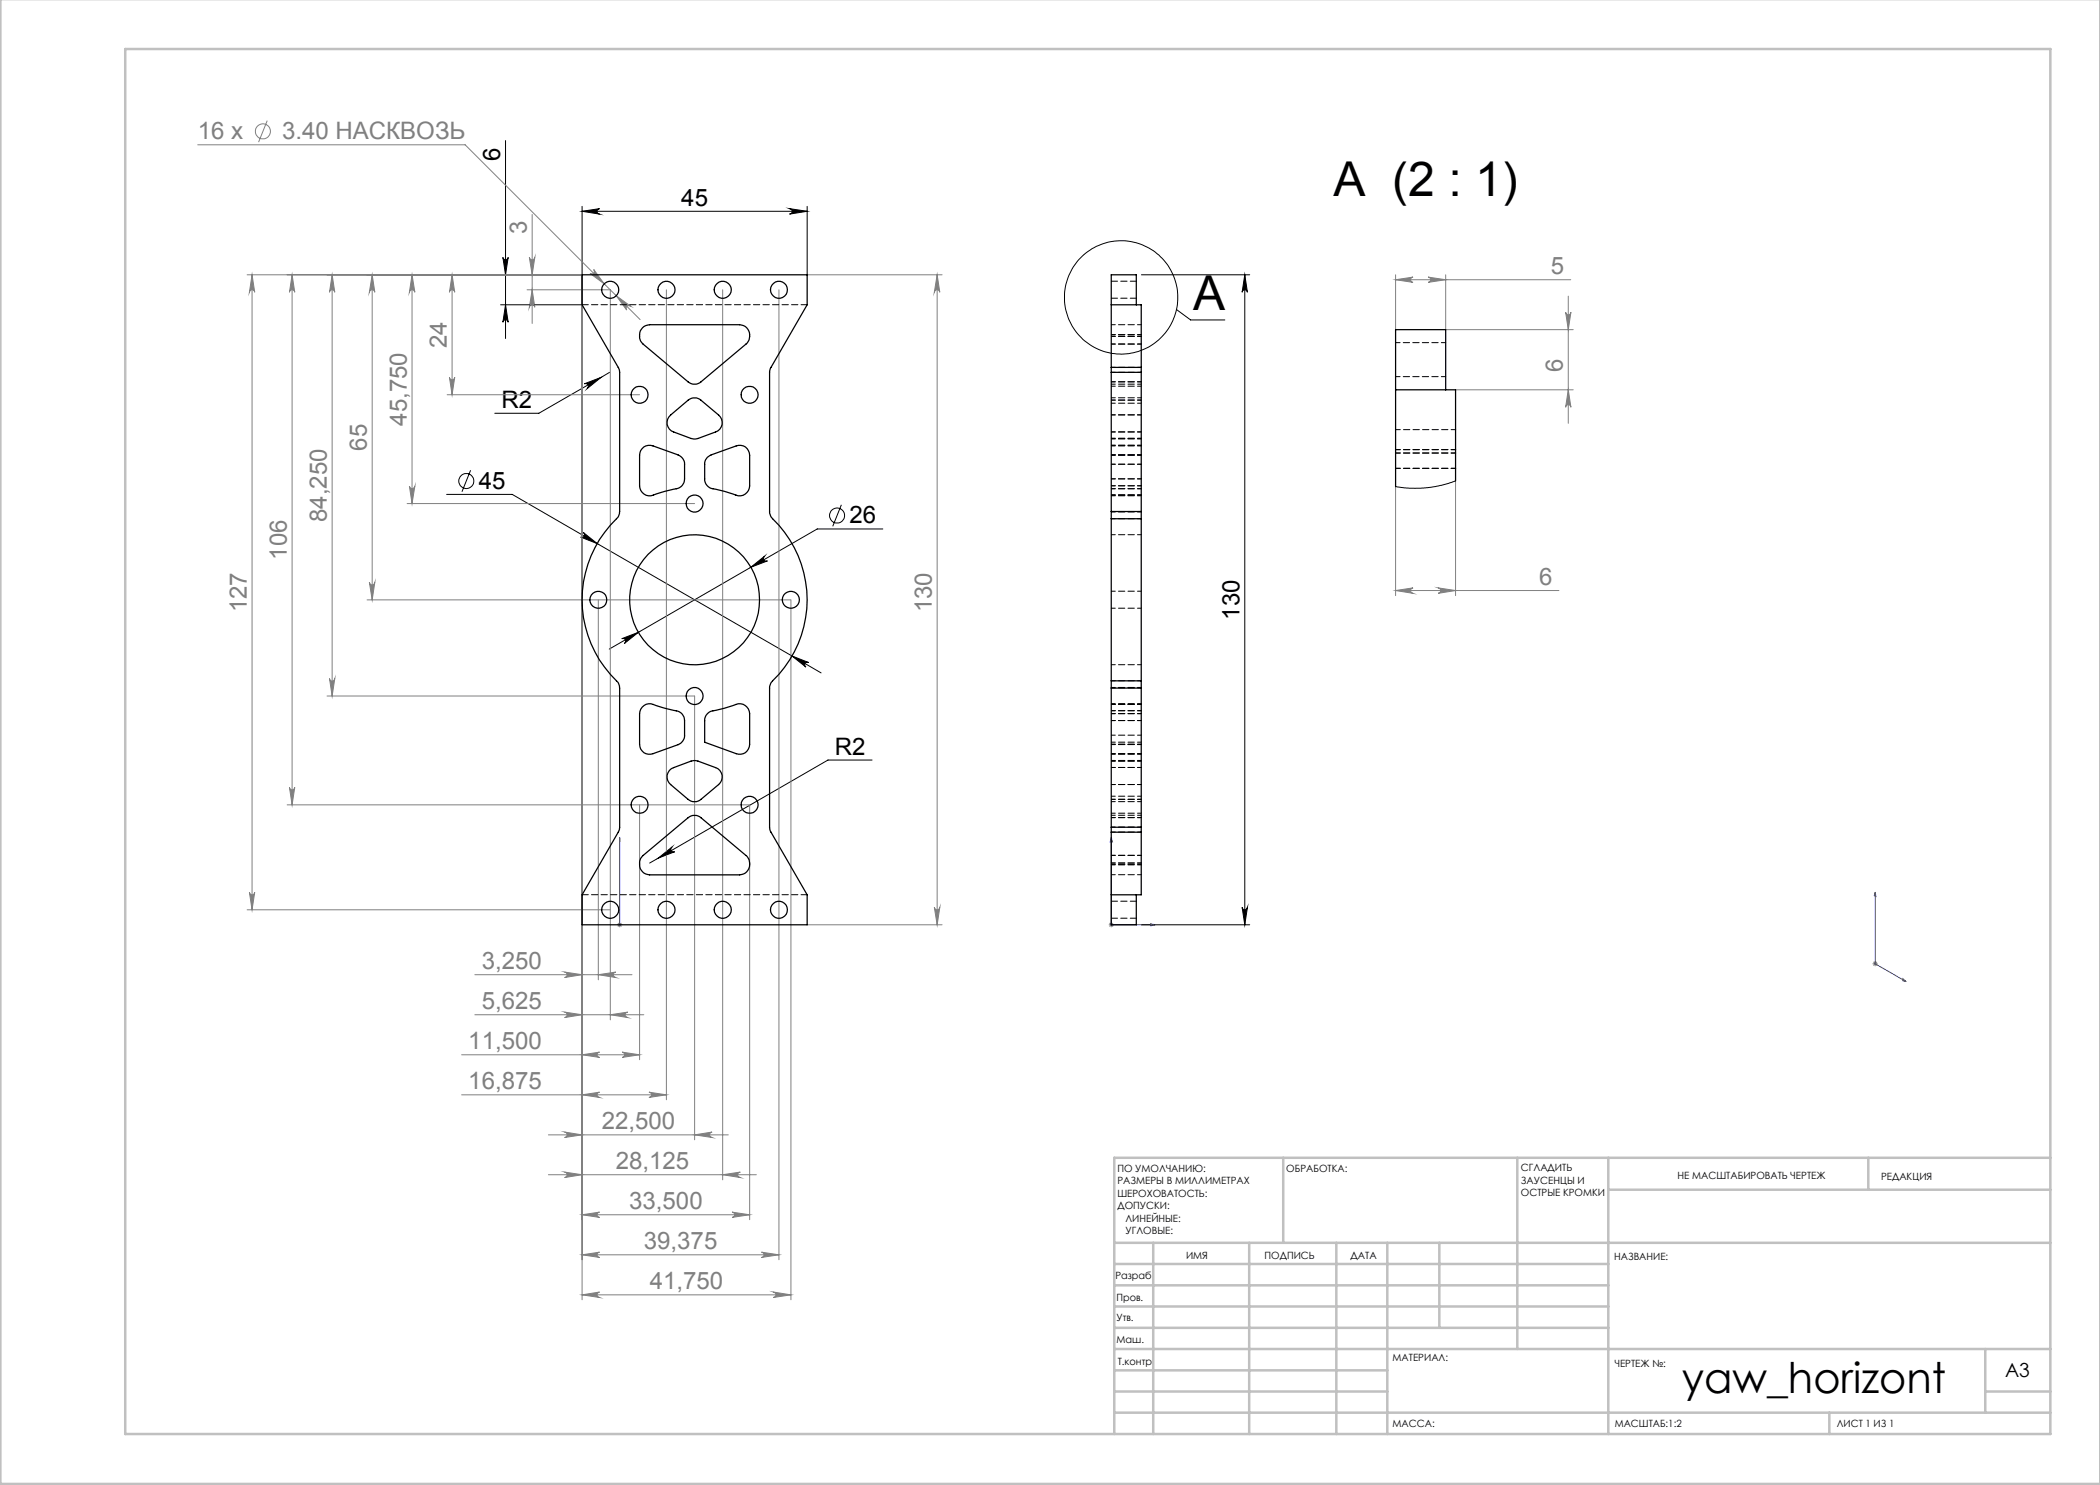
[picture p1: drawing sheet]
<svg xmlns="http://www.w3.org/2000/svg" width="420mm" height="297mm" viewBox="0 0 420 297" stroke-linecap="round" stroke-linejoin="round" font-family="sans-serif">
<g fill="none" stroke="#000" stroke-width=".2">
<path d="M101.1 28.1v39.6M100.6 51.5a.53 .53 0 0 0 .5 .5 .53 .53 0 0 0 .5-.5l-.5 3.5zM116.4 42.3l3.5-.6a.55 .55 0 0 0-.5 .6 .55 .55 0 0 0 .5 .5zM116.4 41.3v13.7h-16.3M116.4 42.3h45M157.9 41.7l3.5 .6-3.5 .5a.55 .55 0 0 0 .5-.5 .55 .55 0 0 0-.5-.6zM161.4 41.3v13.7M228.3 55h21.6M249 55v130M249 55l.5 3.5a.53 .53 0 0 0-.5-.5 .53 .53 0 0 0-.6 .5zM100.1 61h16.3M101.1 61l.5 3.4a.53 .53 0 0 0-.5-.5 .53 .53 0 0 0-.5 .5z"/>
<path d="M116.9 76.8l3.3-1.3-2.8 2.2a.55 .55 0 0 0 .2-.7 .55 .55 0 0 0-.7-.2zM121.9 74.5l-14.1 8.2h-8.8M235.3 61.9l2.8 2.1h6.9M89.3 98.9h13.1l61.8 35.7M94.1 94l-1.7 4.4M116.7 106.5l2.8 2.2-3.4-1.3a.53 .53 0 0 0 .7-.2 .53 .53 0 0 0-.1-.7zM150.2 113.4l2.7-2.2a.55 .55 0 0 0-.1 .8 .55 .55 0 0 0 .7 .2zM168.3 101l-1.8 4.3M176.6 105.8h-13.2l-41.6 24M124.4 127.7l3.3-1.2-2.8 2.2a.55 .55 0 0 0 .2-.7 .55 .55 0 0 0-.7-.3zM158.4 131.2l3.3 1.3a.53 .53 0 0 0-.7 .2 .53 .53 0 0 0 .2 .7zM174.4 152h-8.8l-35.7 20.6"/>
<path d="M131.7 171.6l2.7-2.2a.55 .55 0 0 0-.2 .7 .55 .55 0 0 0 .7 .3zM228.3 185h21.6M248.4 181.5a.53 .53 0 0 0 .6 .5 .53 .53 0 0 0 .5-.5l-.5 3.5z"/>
<circle cx="224.2" cy="59.5" r="11.3"/>
<circle cx="93.3" cy="96.2" r="1.49"/>
<circle cx="167.4" cy="103.1" r="1.51"/>
</g>
<g fill="none" stroke="#808080" stroke-width=".2">
<path d="M39.5 29h53.5l35 34.9M53.4 24.1l-1.7 4.3M49.4 55h67v205M50.4 55v127M50.4 55l.5 3.5a.53 .53 0 0 0-.5-.6 .53 .53 0 0 0-.5 .6zM58.4 55l.5 3.5a.53 .53 0 0 0-.5-.6 .53 .53 0 0 0-.5 .6zM58.4 55v106M66.4 55l.6 3.5a.53 .53 0 0 0-.6-.5 .53 .53 0 0 0-.5 .5zM66.4 55v84.2M74.4 55v65M74.4 55l.6 3.5a.55 .55 0 0 0-.6-.5 .55 .55 0 0 0-.5 .5zM82.4 55v45.7"/>
<path d="M82.4 55l.6 3.5a.55 .55 0 0 0-.6-.5 .55 .55 0 0 0-.5 .5zM90.4 55v23.9M90.4 55l.5 3.5a.53 .53 0 0 0-.5-.6 .53 .53 0 0 0-.5 .6zM105.4 58h16.7v146M105.9 51.5a.55 .55 0 0 0 .5 .5 .55 .55 0 0 0 .6-.5l-.6 3.5zM106.4 42.9v21.8M106.4 58l.6 3.5a.55 .55 0 0 0-.6-.6 .55 .55 0 0 0-.5 .6zM118.7 53.9l2.1 2.9-2.8-2.1a.54 .54 0 0 0 .7-.1 .54 .54 0 0 0 0-.7zM123.3 59.2l2.8 2a.55 .55 0 0 0-.7 .1 .55 .55 0 0 0-.1 .7zM133.3 58v162M144.5 58v178M155.8 58v194"/>
<path d="M161.4 55h27M187.4 55l.6 3.5a.55 .55 0 0 0-.6-.5 .55 .55 0 0 0-.5 .5zM187.4 55v130M279.1 55.9l3.5-.5a.53 .53 0 0 0-.5 .5 .53 .53 0 0 0 .5 .6zM279.1 55v10.9M279.1 55.9h35M285.6 55.4l3.5 .5-3.5 .6a.53 .53 0 0 0 .5-.6 .53 .53 0 0 0-.5-.5zM289.1 55v10.9h25.5M313.7 59.2v25.5M89.4 78.9h38.5M89.9 75.5a.53 .53 0 0 0 .5 .5 .53 .53 0 0 0 .5-.5l-.5 3.4zM291.1 78h23.5"/>
<path d="M313.1 62.4a.53 .53 0 0 0 .6 .6 .53 .53 0 0 0 .5-.6l-.5 3.5zM313.7 78l.5 3.5a.53 .53 0 0 0-.5-.5 .53 .53 0 0 0-.6 .5zM81.9 97.2a.55 .55 0 0 0 .5 .5 .55 .55 0 0 0 .6-.5l-.6 3.5zM279.1 97.3v21.8M291.1 96.2v22.9M73.4 120h84.8M73.9 116.4a.55 .55 0 0 0 .5 .6 .55 .55 0 0 0 .6-.6l-.6 3.6zM81.4 100.7h57.5M119.7 120v76M158.2 120v140M279.1 118.1l3.5-.5a.55 .55 0 0 0-.5 .5 .55 .55 0 0 0 .5 .6zM279.1 118.1h32.7"/>
<path d="M287.6 117.6l3.5 .5-3.5 .6a.55 .55 0 0 0 .5-.6 .55 .55 0 0 0-.5-.5zM65.4 139.2h73.5v88.8M65.9 135.7a.53 .53 0 0 0 .5 .5 .53 .53 0 0 0 .6-.5l-.6 3.5zM57.9 157.5a.53 .53 0 0 0 .5 .5 .53 .53 0 0 0 .5-.5l-.5 3.5zM49.9 178.5a.53 .53 0 0 0 .5 .5 .53 .53 0 0 0 .5-.5l-.5 3.5zM57.4 161h92.5M127.9 161v50.9M149.9 161v82.9M49.4 182h72.6M95 194.9h31.4M112.9 194.4l3.5 .5-3.5 .6a.55 .55 0 0 0 .5-.5 .55 .55 0 0 0-.5-.6zM119.7 194.9l3.5-.5a.55 .55 0 0 0-.5 .6 .55 .55 0 0 0 .5 .5z"/>
<path d="M123.4 185h1M123.6 184.6l.7 .7M123.9 184.5v1M124.3 184.6l-.7 .7M161.4 185h27M186.9 181.5a.55 .55 0 0 0 .5 .5 .55 .55 0 0 0 .6-.5l-.6 3.5zM221.8 185h1M221.9 184.6l.7 .7M222.2 184.5v1M222.6 184.6l-.7 .7M374.5 192.8h1M374.7 192.4l.7 .7"/>
<path d="M375 192.2v1M375.4 192.4l-.7 .7M92.3 219h41M92.3 211h35.6M95 202.9h33.8M112.9 202.4l3.5 .5-3.5 .6a.55 .55 0 0 0 .5-.5 .55 .55 0 0 0-.5-.6zM116.4 219l3.5-.6a.53 .53 0 0 0-.5 .6 .53 .53 0 0 0 .5 .5zM116.4 211l3.5-.6a.53 .53 0 0 0-.5 .6 .53 .53 0 0 0 .5 .5zM122.1 202.9l3.5-.5a.55 .55 0 0 0-.6 .6 .55 .55 0 0 0 .6 .5zM124.4 210.4l3.5 .6-3.5 .5a.53 .53 0 0 0 .5-.5 .53 .53 0 0 0-.5-.6zM129.8 218.4l3.5 .6-3.5 .5a.53 .53 0 0 0 .5-.5 .53 .53 0 0 0-.5-.6zM109.7 234.9h41.6"/>
<path d="M109.7 227h36M112.9 234.4l3.5 .5-3.5 .6a.55 .55 0 0 0 .5-.5 .55 .55 0 0 0-.5-.6zM112.9 226.4l3.5 .6-3.5 .5a.55 .55 0 0 0 .5-.5 .55 .55 0 0 0-.5-.6zM138.9 227l3.5-.6a.55 .55 0 0 0-.5 .6 .55 .55 0 0 0 .5 .5zM144.5 234.9l3.6-.5a.55 .55 0 0 0-.6 .6 .55 .55 0 0 0 .6 .5zM116.4 251l3.5-.6a.53 .53 0 0 0-.5 .6 .53 .53 0 0 0 .5 .5zM116.4 259l3.5-.6a.55 .55 0 0 0-.5 .6 .55 .55 0 0 0 .5 .5zM116.4 243l3.5-.6a.53 .53 0 0 0-.5 .6 .53 .53 0 0 0 .5 .5zM116.4 251h39.4M116.4 259h41.8M116.4 243h33.5M146.4 242.4l3.5 .6-3.5 .5a.53 .53 0 0 0 .5-.5 .53 .53 0 0 0-.5-.6z"/>
<path d="M152.3 250.4l3.5 .6-3.5 .5a.53 .53 0 0 0 .5-.5 .53 .53 0 0 0-.5-.6zM154.7 258.4l3.5 .6-3.5 .5a.55 .55 0 0 0 .5-.5 .55 .55 0 0 0-.5-.6z"/>
<circle cx="52.6" cy="26.3" r="1.51"/>
</g>
<path d="M123.9 167.5v.9v-.9M123.9 167.5v17.5M222.2 167.5l.3 .9h-.5zM222.2 167.5v17.5h8.8M375 178.5l.2 .8-.3-.2zM375 178.5v14.3l6.2 3.5M123.9 184.7v.5zM123.9 185h.1M230.1 184.7l.9 .3-.9 .2zM380.6 195.8l.6 .5-.6-.2z" fill="none" stroke="#00f" stroke-width=".2"/>
<g fill="none" stroke="#c0c0c0" stroke-width=".5">
<path d="M.1 -.1v296.9h419.9M25 9.8h385.1v277h-385.1zM256.6 231.6v17M303.5 231.6v38.2M321.7 231.6v55.2M321.7 237.9h88.4M373.7 231.6v6.3M410.1 231.6h-187.3v55.2M222.8 248.6h187.3M222.8 257.1h98.9M222.8 252.8h98.9M230.6 248.6v38.2"/>
<path d="M249.8 248.6v38.2M267.3 248.6v38.2M277.5 248.6v38.2M287.9 248.6v17M222.8 265.6h98.9M222.8 261.3h98.9M222.8 278.3h54.7M222.8 274.1h54.7M222.8 269.8h187.3M397.1 278.3h13M397.1 269.8v12.7M222.8 282.5h187.3"/>
<path d="M365.9 282.5v4.3"/>
</g>
<g fill="#00f">
<path d="M123.9 184.7v.5zM123.9 167.5v.9z"/>
<path d="M230.1 184.7l.9 .3-.9 .2zM222.2 167.5l.3 .9h-.5z"/>
<path d="M287 297.1h.9zM278.9 297.1h.4zM380.6 195.8l.6 .5-.6-.2zM375 178.5l.2 .8-.3-.2z"/>
</g>
<g fill="#000">
<path d="M100.6 51.5a.53 .53 0 0 0 .5 .5 .53 .53 0 0 0 .5-.5l-.5 3.5zM101.1 61l.5 3.4a.53 .53 0 0 0-.5-.5 .53 .53 0 0 0-.5 .5z"/>
<path d="M157.9 41.7l3.5 .6-3.5 .5a.55 .55 0 0 0 .5-.5 .55 .55 0 0 0-.5-.6zM116.4 42.3l3.5-.6a.55 .55 0 0 0-.5 .6 .55 .55 0 0 0 .5 .5z"/>
<path d="M158.4 131.2l2.8 2.2a.53 .53 0 0 1-.2-.7 .53 .53 0 0 1 .7-.2zM116.7 106.5a.53 .53 0 0 1 .1 .7 .53 .53 0 0 1-.7 .2l3.4 1.3zM124.4 127.7a.55 .55 0 0 1 .7 .3 .55 .55 0 0 1-.2 .7l2.8-2.2zM150.2 113.4l3.3-1.2a.56 .56 0 0 1-.7-.2 .56 .56 0 0 1 .1-.8zM116.9 76.8a.56 .56 0 0 1 .7 .2 .56 .56 0 0 1-.2 .7l2.8-2.2zM131.7 171.6l3.2-1.2a.55 .55 0 0 1-.7-.3 .55 .55 0 0 1 .2-.7z"/>
<path d="M248.4 181.5a.53 .53 0 0 0 .6 .5 .53 .53 0 0 0 .5-.5l-.5 3.5zM249 55l.5 3.5a.53 .53 0 0 0-.5-.5 .53 .53 0 0 0-.6 .5z"/>
</g>
<g fill="#808080">
<path d="M123.3 59.2l2 2.8a.55 .55 0 0 1 .1-.7 .55 .55 0 0 1 .7-.1zM118.7 53.9a.54 .54 0 0 1 0 .7 .54 .54 0 0 1-.7 .1l2.8 2.1zM112.9 202.4l3.5 .5-3.5 .6a.55 .55 0 0 0 .5-.5 .55 .55 0 0 0-.5-.6zM122.1 202.9l3.5-.5a.55 .55 0 0 0-.6 .6 .55 .55 0 0 0 .6 .5zM116.4 219l3.5-.6a.53 .53 0 0 0-.5 .6 .53 .53 0 0 0 .5 .5zM129.8 218.4l3.5 .6-3.5 .5a.53 .53 0 0 0 .5-.5 .53 .53 0 0 0-.5-.6zM112.9 234.4l3.5 .5-3.5 .6a.55 .55 0 0 0 .5-.5 .55 .55 0 0 0-.5-.6zM144.5 234.9l3.6-.5a.55 .55 0 0 0-.6 .6 .55 .55 0 0 0 .6 .5zM116.4 251l3.5-.6a.53 .53 0 0 0-.5 .6 .53 .53 0 0 0 .5 .5zM152.3 250.4l3.5 .6-3.5 .5a.53 .53 0 0 0 .5-.5 .53 .53 0 0 0-.5-.6zM116.4 259l3.5-.6a.55 .55 0 0 0-.5 .6 .55 .55 0 0 0 .5 .5zM154.7 258.4l3.5 .6-3.5 .5a.55 .55 0 0 0 .5-.5 .55 .55 0 0 0-.5-.6zM112.9 226.4l3.5 .6-3.5 .5a.55 .55 0 0 0 .5-.5 .55 .55 0 0 0-.5-.6zM138.9 227l3.5-.6a.55 .55 0 0 0-.5 .6 .55 .55 0 0 0 .5 .5zM112.9 194.4l3.5 .5-3.5 .6a.55 .55 0 0 0 .5-.5 .55 .55 0 0 0-.5-.6zM119.7 194.9l3.5-.5a.55 .55 0 0 0-.5 .6 .55 .55 0 0 0 .5 .5zM116.4 243l3.5-.6a.53 .53 0 0 0-.5 .6 .53 .53 0 0 0 .5 .5zM146.4 242.4l3.5 .6-3.5 .5a.53 .53 0 0 0 .5-.5 .53 .53 0 0 0-.5-.6zM116.4 211l3.5-.6a.53 .53 0 0 0-.5 .6 .53 .53 0 0 0 .5 .5zM124.4 210.4l3.5 .6-3.5 .5a.53 .53 0 0 0 .5-.5 .53 .53 0 0 0-.5-.6z"/>
<path d="M279.1 55.9l3.5-.5a.53 .53 0 0 0-.5 .5 .53 .53 0 0 0 .5 .6zM285.6 55.4l3.5 .5-3.5 .6a.53 .53 0 0 0 .5-.6 .53 .53 0 0 0-.5-.5z"/>
<path d="M313.1 62.4a.53 .53 0 0 0 .6 .6 .53 .53 0 0 0 .5-.6l-.5 3.5zM313.7 78l.5 3.5a.53 .53 0 0 0-.5-.5 .53 .53 0 0 0-.6 .5z"/>
<path d="M105.9 51.5a.55 .55 0 0 0 .5 .5 .55 .55 0 0 0 .6-.5l-.6 3.5zM106.4 58l.6 3.5a.55 .55 0 0 0-.6-.6 .55 .55 0 0 0-.5 .6zM74.4 55l.6 3.5a.55 .55 0 0 0-.6-.5 .55 .55 0 0 0-.5 .5zM73.9 116.4a.55 .55 0 0 0 .5 .6 .55 .55 0 0 0 .6-.6l-.6 3.6zM66.4 55l.6 3.5a.53 .53 0 0 0-.6-.5 .53 .53 0 0 0-.5 .5zM65.9 135.7a.53 .53 0 0 0 .5 .5 .53 .53 0 0 0 .6-.5l-.6 3.5zM82.4 55l.6 3.5a.55 .55 0 0 0-.6-.5 .55 .55 0 0 0-.5 .5zM81.9 97.2a.55 .55 0 0 0 .5 .5 .55 .55 0 0 0 .6-.5l-.6 3.5zM58.4 55l.5 3.5a.53 .53 0 0 0-.5-.6 .53 .53 0 0 0-.5 .6zM57.9 157.5a.53 .53 0 0 0 .5 .5 .53 .53 0 0 0 .5-.5l-.5 3.5zM90.4 55l.5 3.5a.53 .53 0 0 0-.5-.6 .53 .53 0 0 0-.5 .6zM89.9 75.5a.53 .53 0 0 0 .5 .5 .53 .53 0 0 0 .5-.5l-.5 3.4zM50.4 55l.5 3.5a.53 .53 0 0 0-.5-.6 .53 .53 0 0 0-.5 .6zM49.9 178.5a.53 .53 0 0 0 .5 .5 .53 .53 0 0 0 .5-.5l-.5 3.5zM187.4 55l.6 3.5a.55 .55 0 0 0-.6-.5 .55 .55 0 0 0-.5 .5zM186.9 181.5a.55 .55 0 0 0 .5 .5 .55 .55 0 0 0 .6-.5l-.6 3.5z"/>
<path d="M279.1 118.1l3.5-.5a.55 .55 0 0 0-.5 .5 .55 .55 0 0 0 .5 .6zM287.6 117.6l3.5 .5-3.5 .6a.55 .55 0 0 0 .5-.6 .55 .55 0 0 0-.5-.5z"/>
</g>
<g fill="none" stroke="#000" stroke-width=".25">
<path d="M116.4 55h45v6l-7.4 13.1-.1 28.4 .3 .8a22.8 22.8 0 0 1 0 33.3l-.3 .8 .1 28.4 7.4 13.2v6h-45v-6l7.5-13.2v-28.2a1.97 1.97 0 0 0-.6-1.4 22.6 22.6 0 0 1 .4-32.9l.2-1v-28.2l-7.5-13.1zM128.5 65.5l.7-.4 .7-.2h18a2.22 2.22 0 0 1 1.9 1.6 2.22 2.22 0 0 1-.6 2.3l-9 7.6a2.04 2.04 0 0 1-2.6 0l-9-7.6a2.28 2.28 0 0 1-.1-3.3zM222.2 73.5v1M222.2 74.5v27.8M222.2 61h6v12.5M222.2 73.5h6M222.2 74.5h6M227.3 61v-6h-5.1v18.5M228.2 73.5v1M228.2 74.5v27.8M279.1 78h12v18.2M289.1 78v-12.1h-10v31.4"/>
<path d="M128.8 89.4a2.1 2.1 0 0 1 1.8-.2l5 1.8a2 2 0 0 1 1.3 1.8v3a2.09 2.09 0 0 1-2.2 2.1l-3.5 .9a2.07 2.07 0 0 1-3.3-1.6v-6.2a2.01 2.01 0 0 1 .9-1.6zM134.1 83l3.5-3a2.04 2.04 0 0 1 2.6 0l3.5 3a1.96 1.96 0 0 1-.6 3.4l-4 1.4-.9-.1-3.5-1.3a1.96 1.96 0 0 1-.6-3.4zM141.5 91.5l.7-.5 5-1.8a1.96 1.96 0 0 1 2.7 1.8v6.2a2.1 2.1 0 0 1-3.3 1.6l-3.4-.9a2.11 2.11 0 0 1-2.3-2.1v-3.2l.2-.6zM222.2 103.7v32.5M222.2 102.3v1.4M222.2 103.7h6M222.2 102.3h6M228.2 103.7v32.5M228.2 102.3v1.4M222.2 136.2v1.4M222.2 136.2h6M222.2 137.6v27.8"/>
<path d="M222.2 137.6h6M228.2 136.2v1.4M228.2 137.6v27.8M128.4 141.4a2.1 2.1 0 0 1 2.8-.3l3.5 1a2.11 2.11 0 0 1 2.2 2v3a2 2 0 0 1-1.3 1.8l-5 1.8a1.96 1.96 0 0 1-2.7-1.8v-6.2l.3-.9zM133.9 154.1l.8-.6 4-1.4 .9 .1 3.5 1.3a1.96 1.96 0 0 1 .6 3.4l-3.5 3a2.04 2.04 0 0 1-2.6 0l-3.5-3a2 2 0 0 1-.2-2.8zM141.6 142.6l.6-.4 4.4-1.1a2.09 2.09 0 0 1 3.3 1.6v6.2a1.96 1.96 0 0 1-2.7 1.8l-6.3-2.3v-4.6l.3-.7zM128.5 171.2l9.1-7.7a2.04 2.04 0 0 1 2.6 0l9 7.6a2.23 2.23 0 0 1 .6 2.3 2.23 2.23 0 0 1-1.9 1.6h-18a2.25 2.25 0 0 1-1.8-1.5 2.25 2.25 0 0 1 .4-2.3zM222.2 165.4v1M222.2 166.4v18.6h5.1v-6M222.2 166.4h6M222.2 165.4h6M228.2 165.4v1"/>
<path d="M228.2 166.4v12.6h-6"/>
<circle cx="122" cy="57.9" r="1.7"/>
<circle cx="133.3" cy="58" r="1.7"/>
<circle cx="144.5" cy="58" r="1.7"/>
<circle cx="155.8" cy="58" r="1.7"/>
<circle cx="127.9" cy="79" r="1.71"/>
<circle cx="149.9" cy="78.9" r="1.7"/>
<circle cx="119.7" cy="120" r="1.7"/>
<circle cx="138.9" cy="120" r="13"/>
<circle cx="138.9" cy="100.7" r="1.69"/>
<circle cx="158.2" cy="120" r="1.7"/>
<circle cx="138.9" cy="139.2" r="1.7"/>
<circle cx="127.9" cy="161" r="1.7"/>
<circle cx="149.9" cy="161" r="1.69"/>
<circle cx="122" cy="181.9" r="1.7"/>
<circle cx="133.3" cy="182" r="1.7"/>
<circle cx="144.5" cy="182" r="1.7"/>
<circle cx="155.8" cy="182" r="1.7"/>
</g>
<path d="M222.3 59.6h5M227.3 56.2h-5M161.4 60.9h-45M116.4 178.9h45M222.3 183.6h5M227.3 180.2h-5" fill="none" stroke="#000" stroke-width=".2" stroke-dasharray="1.3 .6"/>
<g fill="none" stroke="#000" stroke-width=".2" stroke-dasharray="1.3 .6" stroke-dashoffset=".5">
<path d="M222.3 66.9h6M222.3 68.8h6M222.3 76.4h6M222.3 67.3h6M222.3 74.5h6M222.3 76.8h6M228.3 64.9h-6M228.3 67.3h-6M228.3 76.4h-6M228.3 68.8h-6M228.3 66.9h-6M228.3 73.5h-6"/>
<path d="M228.3 77.2h-6M228.3 79.6h-6M222.3 99h6M222.3 91h6M222.3 86.4h6M222.3 95.8h6M222.3 80h6M222.3 87.7h6M222.3 83h6M222.3 92.8h6M222.3 97.7h6M222.3 97.2h6"/>
<path d="M222.3 89.1h6M222.3 80.6h6M222.3 99.2h6M222.3 87.8h6M228.3 97.2h-6M228.3 89.1h-6M228.3 97.7h-6M228.3 83h-6M228.3 92.8h-6M228.3 80h-6M228.3 87.7h-6M228.3 86.4h-6"/>
<path d="M228.3 95.8h-6M228.3 91h-6M228.3 99h-6M228.3 89h-6M222.3 103.7h6M222.3 102.4h6M228.3 102.3h-6M228.3 118.2h-6M228.3 106.9h-6M222.3 137.6h6M222.3 121.6h6M222.3 132.9h6"/>
<path d="M228.3 136.1h-6M228.3 137.5h-6M222.3 150.7h6M222.3 142.7h6M222.3 148.4h6M222.3 142.1h6M222.3 156.9h6M222.3 159.9h6M222.3 152.2h6M222.3 153.5h6M222.3 144.1h6M222.3 148.9h6"/>
<path d="M222.3 140.9h6M222.3 150.9h6M228.3 148.9h-6M228.3 140.9h-6M228.3 153.5h-6M228.3 144.1h-6M228.3 159.9h-6M228.3 152.2h-6M228.3 156.9h-6M228.3 147h-6M228.3 142.1h-6M228.3 142.7h-6"/>
<path d="M228.3 150.7h-6M228.3 159.2h-6M228.3 140.7h-6M228.3 152.1h-6M222.3 174.9h6M222.3 172.6h6M222.3 163.5h6M222.3 171.1h6M222.3 172.9h6M222.3 166.4h6M222.3 162.6h6M222.3 160.3h6"/>
<path d="M228.3 172.9h-6M228.3 171.1h-6M228.3 163.5h-6M228.3 172.6h-6M228.3 165.4h-6M228.3 163.1h-6"/>
</g>
<path d="M291.1 96.2l-2.9 .9-2.6 .4-3.8 .1-2.7-.3" fill="none" stroke="#000" stroke-width=".2"/>
<path d="M279.1 89.9h12M279.1 93.7h12M279.1 90.6h12M291.1 85.9h-12M291.1 90.6h-12M291.1 93.7h-12M291.1 89.9h-12" fill="none" stroke="#000" stroke-width=".2" stroke-dasharray="1.3 .6" stroke-dashoffset=".3"/>
<path d="M279.1 75.3h10M289.1 68.5h-10" fill="none" stroke="#000" stroke-width=".2" stroke-dasharray="1.3 .6" stroke-dashoffset=".4"/>
<g font-size="9.6">
<text x="266.7" y="39.2">A (2 : 1)</text>
<text x="238.7" y="61.9">A</text>
</g>
<text font-size="8.5" x="336.4" y="278.5">yaw_horizont</text>
<g font-size="4.8" fill="#808080">
<text x="39.5" y="27.9">16 x</text>
<text x="56.4" y="27.9">3.40 НАСКВОЗЬ</text>
<text x="105.4" y="46.9" transform="rotate(-90 105.4 46.9)">3</text>
<text x="310.1" y="54.8">5</text>
<text x="89.4" y="69.6" transform="rotate(-90 89.4 69.6)">24</text>
<text x="312.6" y="74.3" transform="rotate(-90 312.6 74.3)">6</text>
<text x="81.4" y="85.2" transform="rotate(-90 81.4 85.2)">45,750</text>
<text x="73.4" y="90.1" transform="rotate(-90 73.4 90.1)">65</text>
<text x="65.4" y="104.4" transform="rotate(-90 65.4 104.4)">84,250</text>
<text x="57.4" y="112" transform="rotate(-90 57.4 112)">106</text>
<text x="307.8" y="117">6</text>
<text x="49.4" y="122.5" transform="rotate(-90 49.4 122.5)">127</text>
<text x="186.4" y="122.5" transform="rotate(-90 186.4 122.5)">130</text>
<text x="96.3" y="193.9">3,250</text>
<text x="96.3" y="201.9">5,625</text>
<text x="93.7" y="209.9">11,500</text>
<text x="93.7" y="217.9">16,875</text>
<text x="120.3" y="225.9">22,500</text>
<text x="123.2" y="233.9">28,125</text>
<text x="125.8" y="241.9">33,500</text>
<text x="128.8" y="249.9">39,375</text>
<text x="130" y="257.9">41,750</text>
</g>
<g font-size="4.8">
<text x="100" y="32.1" transform="rotate(-90 100 32.1)">6</text>
<text x="136.3" y="41.2">45</text>
<text x="100.3" y="81.6">R2</text>
<text x="95.8" y="97.8">45</text>
<text x="169.9" y="104.7">26</text>
<text x="247.9" y="124" transform="rotate(-90 247.9 124)">130</text>
<text x="167" y="150.9">R2</text>
</g>
<text font-size="3.9" x="401" y="275.4">A3</text>
<g font-size="2">
<text x="223.5" y="234.4">ПО УМОЛЧАНИЮ:</text>
<text x="223.5" y="236.9">РАЗМЕРЫ В МИЛЛИМЕТРАХ</text>
<text x="223.5" y="239.4">ШЕРОХОВАТОСТЬ:</text>
<text x="257.2" y="234.4">ОБРАБОТКА:</text>
<text x="304.2" y="234.3">СГЛАДИТЬ</text>
<text x="304.2" y="236.8">ЗАУСЕНЦЫ И</text>
<text x="304.2" y="239.3">ОСТРЫЕ КРОМКИ</text>
<text x="335.5" y="235.8">НЕ МАСШТАБИРОВАТЬ ЧЕРТЕЖ</text>
<text x="376.2" y="236">РЕДАКЦИЯ</text>
<text x="223.5" y="241.9">ДОПУСКИ:</text>
<text x="225.1" y="244.4">ЛИНЕЙНЫЕ:</text>
<text x="225.1" y="246.9">УГЛОВЫЕ:</text>
<text x="237.2" y="251.8">ИМЯ</text>
<text x="252.9" y="251.7">ПОДПИСЬ</text>
<text x="270.1" y="251.7">ДАТА</text>
<text x="223.1" y="255.9">Разраб.</text>
<text x="322.8" y="252">НАЗВАНИЕ:</text>
<text x="223.3" y="260.1">Пров.</text>
<text x="223.3" y="264.2">Утв.</text>
<text x="223.3" y="268.6">Маш.</text>
<text x="223.5" y="272.9">Т.контр</text>
<text x="278.5" y="272.3">МАТЕРИАЛ:</text>
<text x="323" y="273.4">ЧЕРТЕЖ №:</text>
<text x="278.5" y="285.3">МАССА:</text>
<text x="323" y="285.4">МАСШТАБ:1:2</text>
<text x="367.4" y="285.4">ЛИСТ 1 ИЗ 1</text>
</g>
</svg>
